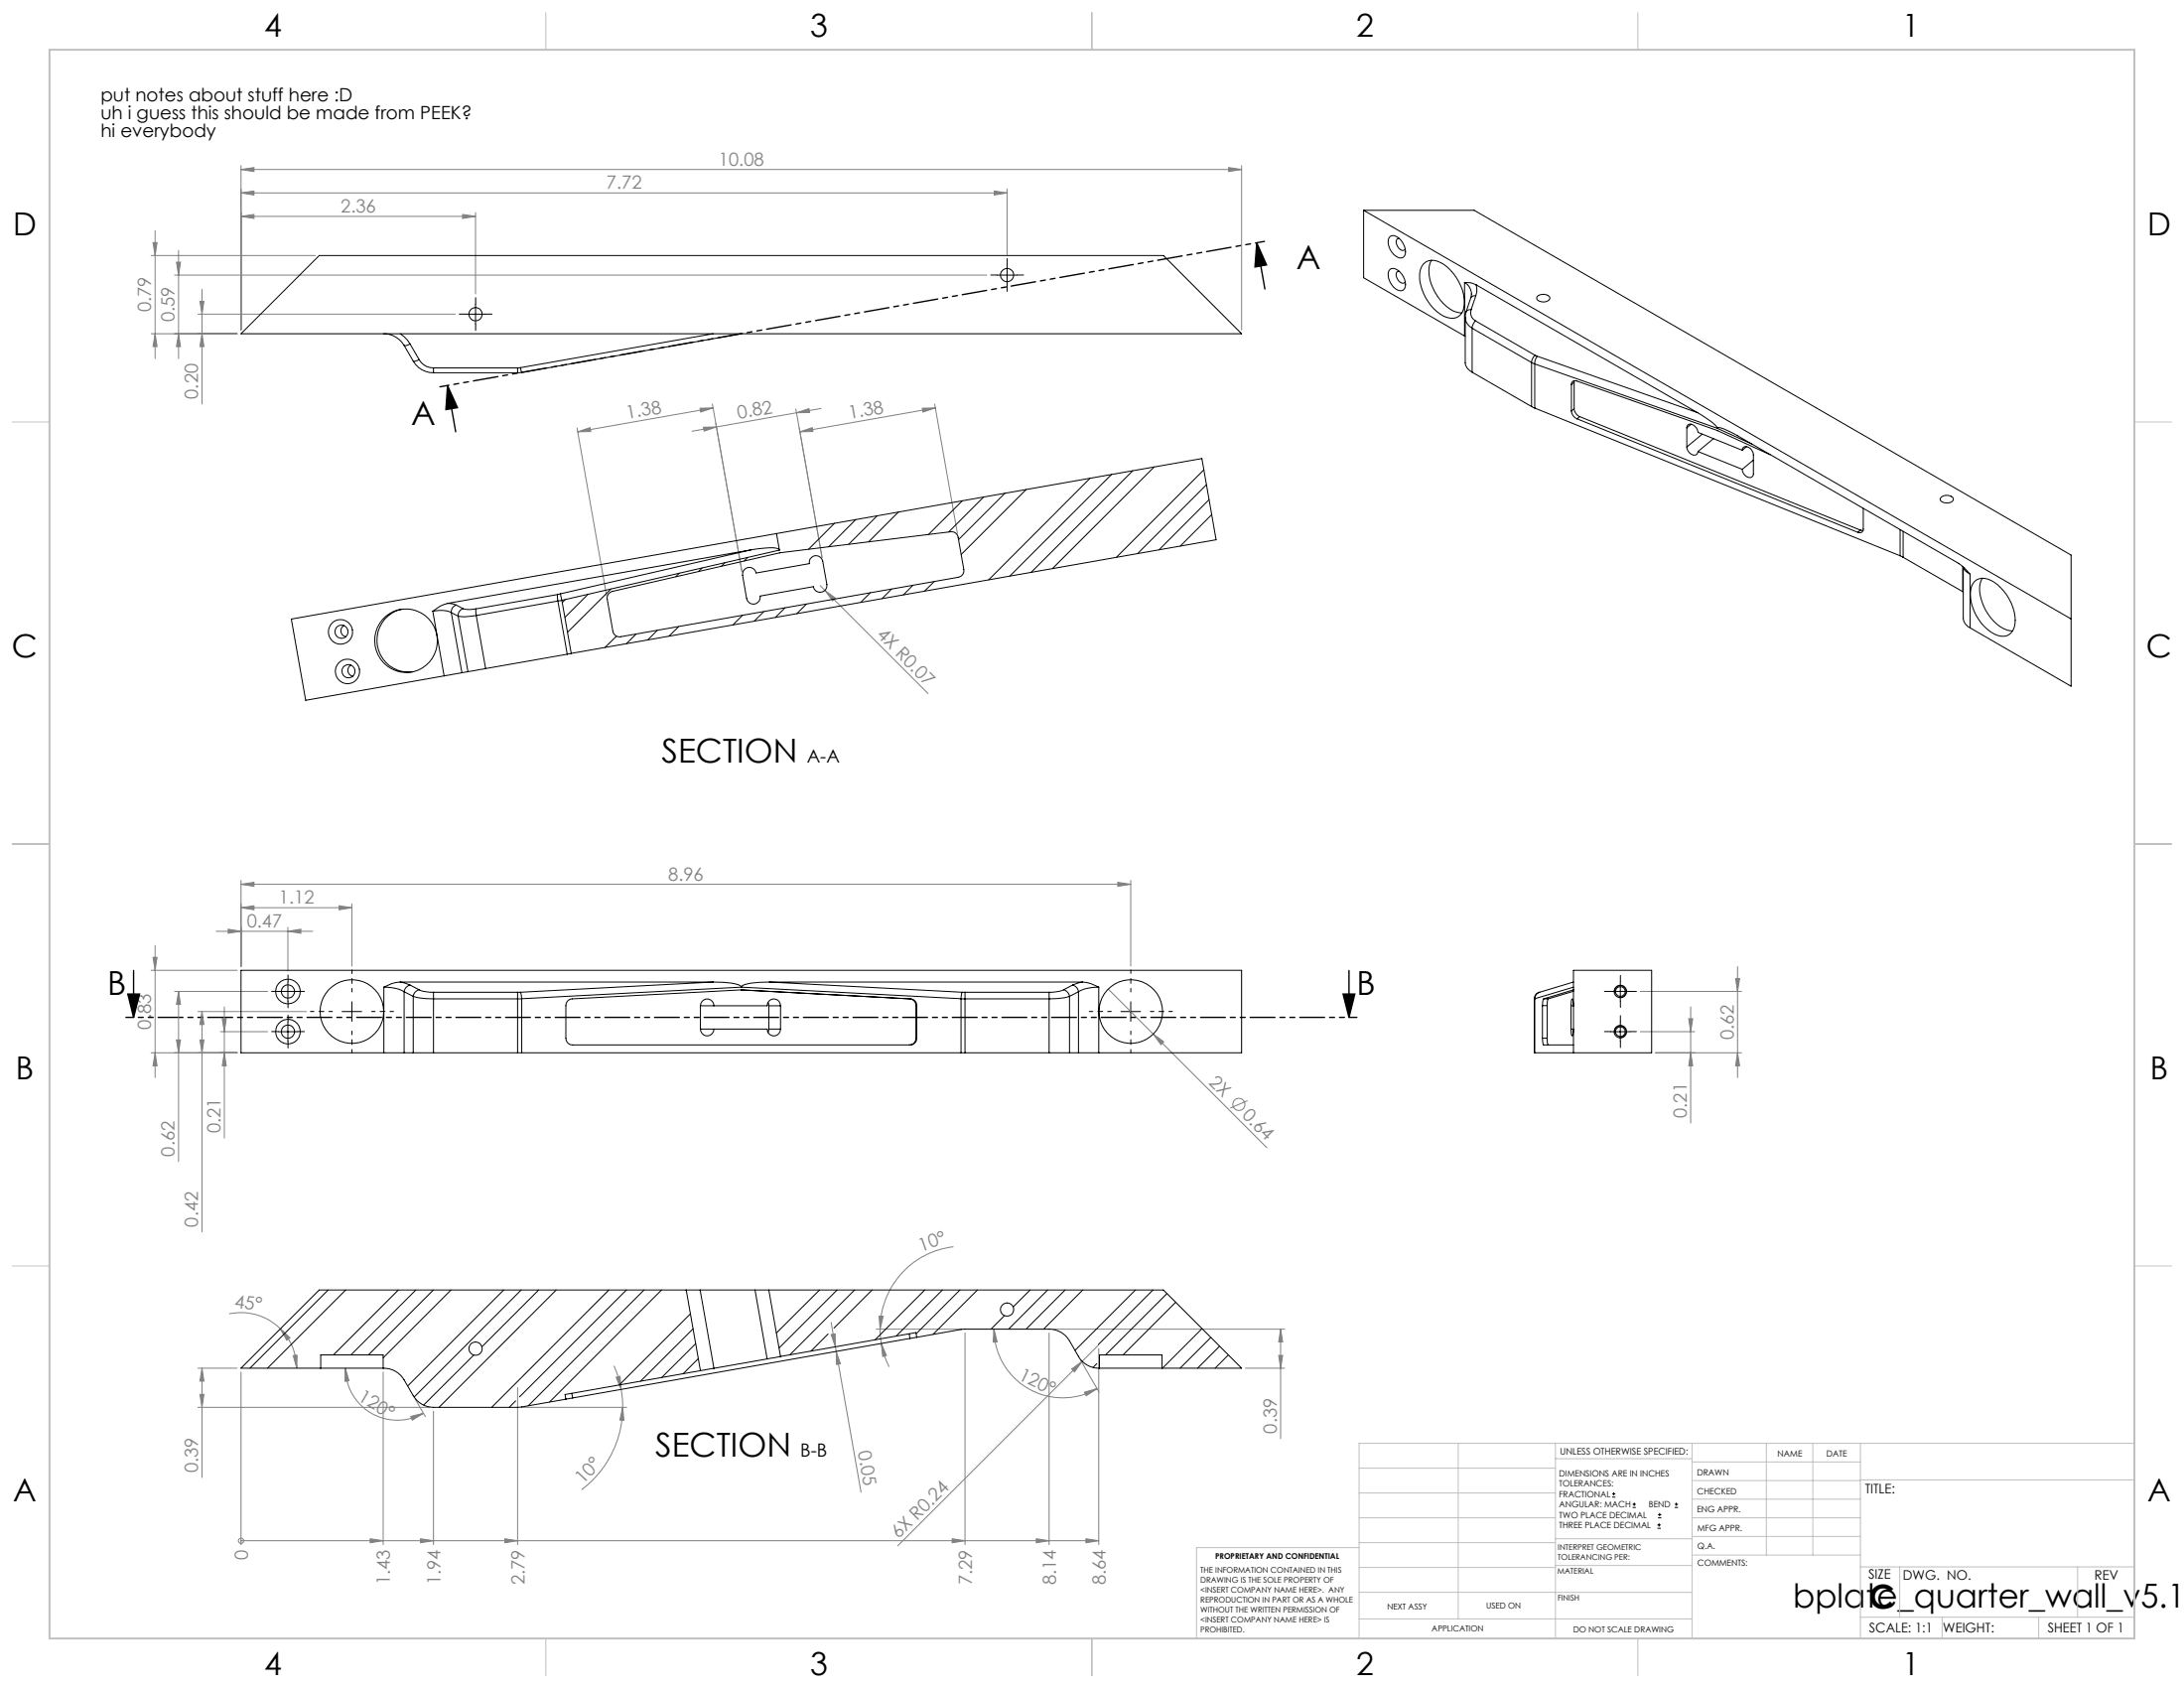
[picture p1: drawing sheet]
<svg xmlns="http://www.w3.org/2000/svg" width="559mm" height="432mm" viewBox="0 0 559 432" stroke-linecap="round" stroke-linejoin="round" font-family="sans-serif">
<g fill="none" stroke="#808080" stroke-width=".25">
<path d="M39.7 59v32.7M61.7 55.4l3.3-.5v1zM61.7 49.4l3.3-.5v1zM61.7 43.4l3.3-.5v1zM61.7 42.4v42M61.7 55.4h60M61.7 49.4h196M61.7 43.4h256M118.4 54.9l3.3 .5-3.3 .5zM121.7 54.4v20.8M254.4 48.9l3.3 .5-3.3 .5zM257.7 48.4v16.8"/>
<path d="M314.4 42.9l3.3 .5-3.3 .5zM317.7 42.4v42M38.7 65.4h42M39.2 62.1h1l-.5 3.3zM44.7 70.4h207.8M45.2 67.1h1l-.5 3.3zM45.7 64v27.7M51.2 77.1h1l-.5 3.3zM51.7 74v29.4M38.7 85.4h22M39.7 85.4l.5 3.3h-1zM45.7 85.4l.5 3.3h-1z"/>
<path d="M50.7 80.4h65.8M51.7 85.4l.5 3.3h-1zM147.6 109.5l7.6 42.8M147.8 110.5l3.2-1.1 .2 1zM179.1 104.4h3.4l-3.2 1zM180 109.3l3.3-.1-3.1 1.1zM182.3 103.4l7.5 42.8-6.7-38M182.5 104.4l-34.7 6.1M183.3 109.2l-6.2 1.1M203.6 104.6l6.7 38M203.8 105.6l3.2-1.1 .2 1zM204.7 110.5l3.1-1.1 .2 1z"/>
<path d="M210.1 104.5l-26.8 4.7M236 104.4h3.3l-3.2 1zM239.1 103.4l5.9 33.1M239.3 104.4l-34.6 6.1M209.8 149.8l27.7 27.6M211.1 151l2.6 2-.7 .7zM55.3 238.2h24.7M58.4 237.7l3.3 .5-3.3 .5zM61.7 232.2l3.3-.5v1zM61.7 226.2l3.3-.5v1zM61.7 225.2v22M61.7 232.2h28.3"/>
<path d="M61.7 226.2h227.6M73.7 238.2l3.3-.5v1zM73.7 237.2v11.2M86.7 231.7l3.3 .5-3.3 .5zM90 231.2v15.9M286 225.7l3.3 .5-3.3 .5zM289.3 225.2v21.9M38.7 248.2h22M39.2 244.9h1l-.5 3.3zM39.7 241.9v33.8M44.7 253.6h23.8M45.7 253.6l.5 3.3h-1z"/>
<path d="M45.7 253.6v43.5M50.7 258.8h27.7M51.7 258.8l.5 3.3h-1zM51.7 258.8v56.3M57.4 257.6v33.5M283.6 253l11.5 11.5M419.7 253.6h25.9M432.6 257.6v29.7M444.1 250.3h1l-.5 3.3zM444.6 247.3v28.4M38.7 269.3h22M39.7 269.3l.5 3.3h-1z"/>
<path d="M45.2 266h1l-.5 3.3zM51.2 266h1l-.5 3.3zM56.4 263.9h12.1M56.9 260.6h1l-.5 3.3zM57.4 269.3l.5 3.3h-1zM295.1 264.5l2.6 2-.7 .7zM295.1 264.5l29 29.1M419.7 263.9h13.9M423.6 269.3h22M432.1 260.6h1l-.5 3.3zM432.6 269.3l.5 3.3h-1zM444.6 269.3l.5 3.3h-1z"/>
<path d="M319.2 281.6l-4.4 1.9M243.9 318.9a21.2 21.2 0 0 0-18.7 21.1M58.6 336.1a14.2 14.2 0 0 1 13.1 3.8M71.7 339.9l2.5 2.3-.8 .6zM71.7 339.9a14.2 14.2 0 0 1 4.2 10.1M212.7 338.3l7.6 43.4M224.9 336.7h1.1l-.8 3.3zM50.7 350h10M51.2 356.7h1l-.5 3.3zM51.7 350l.5 3.3h-1zM51.7 350v28M61.7 351v44.1"/>
<path d="M75 346.8l1-.1-.1 3.3zM88.4 350l.9 3.2-1 .1zM88.4 350a13.3 13.3 0 0 0 19.9 11.5M98 351v44.1M106.2 357.9l2.6 4.5M132.4 355v40.1M157.1 349.4l1.3 3.7 .5 2.3M157.7 352.3l.9-.2 .3 3.3zM158.9 355.4l.4 4.6M212.7 341.4l1-.2v3.3zM214 345.7l1 3.2-1 .1zM224.2 340h21.7"/>
<path d="M225.2 340l.3 3.7M225.5 343.7l1.3 3-1 .3zM225.5 343.7l.1 .7a19.5 19.5 0 0 0 1.9 5.2M246.9 341v54.1M254.3 340l.8 3.3h-1zM254.3 340a17.6 17.6 0 0 0 26.4 15.2M268.4 341v54.1M269.5 340h59.2M274.2 350.2l2.7-2-2 2.7zM276.4 347.9l4.8 8.2M277.5 356.1l3.2-.9-2.8 1.8zM281.1 345v50.1"/>
<path d="M281.1 344l-51.4 51.4M318.7 350h10M327.2 346.7h1l-.5 3.3zM327.7 340l.5 3.3h-1zM327.7 340v28M50.7 360h59.2M105.1 362.3l3.2-.8-2.8 1.8zM110.9 361v34.1M133.4 360h26.9M159.3 360l.3 3.3h-1zM159.3 360a26.4 26.4 0 0 1-10.5 21.1M61.7 394.1h.1"/>
<path d="M61.7 394.1h219.4M94.7 393.6l3.3 .5-3.3 .6zM107.6 393.6l3.3 .5-3.3 .6zM129.2 393.6l3.2 .5-3.2 .6zM243.6 393.6l3.3 .5-3.3 .6zM265.1 393.6l3.3 .5-3.3 .6zM277.8 393.6l3.3 .5-3.3 .6z"/>
<circle cx="317" cy="282.5" r="1.55"/>
<circle cx="61.7" cy="394.1" r=".67"/>
</g>
<g fill="none" stroke="#000" stroke-width=".25">
<path d="M121.7 77.9v5M255.2 70.4h5M257.7 67.9v5M119.2 80.4h5M71.2 253.6h5M73.7 251.1v5M87.5 258.8h5M90 256.3v5M286.8 258.8h5M289.3 256.3v5M412.1 253.6h5M413.1 254a1.5 1.5 0 0 1 1.4-1.8 1.5 1.5 0 0 1 1.6 1.6 1.5 1.5 0 0 1-1.9 1.3"/>
<path d="M414.6 251.1v5M71.2 263.9h5M73.7 261.4v5M412.1 263.9h5M413.1 264.3a1.5 1.5 0 0 1 1.4-1.9 1.5 1.5 0 0 1 1.6 1.6 1.5 1.5 0 0 1-1.9 1.4M414.6 261.4v5M412.5 383h.8M412.5 382.1h.8M412.9 381.7v.9M417.7 385.6h.8M417.7 384.8h.8M418.1 384.4v.8"/>
<path d="M424.1 390.9h.8M424.1 390.1h.8M424.2 388.3h.9M424.2 387.5h.9M424.5 389.7v.8M424.6 387v.9M428.5 385.6h.8M428.5 384.8h.8M428.9 384.4v.8"/>
</g>
<path d="M321.6 62.1l2.5 5.7-3 .5zM321.6 62.1l2 11.8M114.5 98.6l2.6 5.7-3 .5zM114.5 98.6l2.1 11.9M32.7 254.3h3l-1.5 6zM34.2 248.2v12.1M343.6 254.3h3l-1.4 6zM345.2 248.2v12.1" fill="none" stroke="#000" stroke-width=".35"/>
<path d="M85.1 258.7h-5.7M90.1 253.7v-5.6M95.1 258.7h5.6M284.3 258.7h-5.6M289.3 253.7v-5.6M294.3 258.7h5.7M90.1 263.7v5.7M289.3 263.7v5.7" fill="none" stroke="#000" stroke-width=".25" stroke-dasharray="15.2 1.3 1.3 1.3" stroke-dashoffset="14.3"/>
<g fill="none" stroke="#000" stroke-width=".25" stroke-dasharray="15.2 1.3 1.3 1.3">
<path d="M121.7 77.8v-1.7M255.2 70.3h-1.7M257.7 67.8v-1.7M257.7 72.8v1.7M260.2 70.3h1.7M119.2 80.3h-1.7M121.7 82.8v1.7M124.2 80.3h1.7M71.2 253.6h-1.7M73.7 251.1v-1.7M73.7 256.1v1.7M76.2 253.6h1.7"/>
<path d="M412.1 253.6h-1.6M414.6 251.1v-1.6M414.6 256.1v1.6M417.1 253.6h1.6M71.2 263.9h-1.7M73.7 261.4v-1.7M73.7 266.4v1.7M76.2 263.9h1.7M412.1 263.9h-1.6M414.6 261.4v-1.6M414.6 266.4v1.6M417.1 263.9h1.6"/>
</g>
<path d="M347.2 260.2h-315" fill="none" stroke="#000" stroke-width=".35" stroke-dasharray="6.3 1.3 1.3 1.3 1.3 1.3" stroke-dashoffset="4.4"/>
<path d="M323.5 61.7l-210.9 37.2" fill="none" stroke="#000" stroke-width=".35" stroke-dasharray="6.3 1.3 1.3 1.3 1.3 1.3" stroke-dashoffset="4"/>
<g fill="none" stroke="#c0c0c0" stroke-width=".25">
<path d="M139.7 3.2v9.5M279.4 3.2v9.5M419.1 3.2v9.5M3.1 107.9h9.6M546.1 107.9h9.5M3.1 215.9h9.6M546.1 215.9h9.5M3.1 323.8h9.6M546.1 323.8h9.5M347.7 375.6h50.3M373.1 369.2v44.9M398 369.2v49.9"/>
<path d="M398 373.1h34.9M432.9 369.2v49.9M432.9 378.7h43.1M432.9 374h43.1M451.9 369.2v28.6M463.8 369.2v28.6M476 369.2v49.9M476 378.6h70.1M546.1 369.2h-198.4v49.9M347.7 394.6h50.3M347.7 388.3h50.3M347.7 381.9h50.3"/>
<path d="M347.7 395.9h-41.6v23.2M398 393.6h35M432.9 383.5h43.1M432.9 388.3h43.1M432.9 393h43.1M433 397.8h43M139.7 419.1v9.6M279.4 419.1v9.6M347.7 414.1h85.2M347.7 401h50.3M347.7 407.3h50.3M398 407.4h34.9"/>
<path d="M398 400.5h35M419.1 419.1v9.6M476 413.7h70.1M476 400.8h70.1M486.1 400.8v12.9M496.9 413.7v5.4M521.6 413.7v5.4M531.6 400.8v12.9"/>
</g>
<path d="M12.7 12.7h533.4v406.4h-533.4z" fill="none" stroke="#c0c0c0" stroke-width=".5"/>
<g fill="#000">
<path d="M321.6 62.1l2.5 5.7-3 .5zM114.5 98.6l2.6 5.7-3 .5z"/>
<path d="M343.6 254.3h3l-1.4 6zM32.7 254.3h3l-1.5 6z"/>
</g>
<g fill="#808080">
<path d="M274.2 350.2l2.7-2-2 2.7z"/>
<path d="M295.1 264.5l2.6 2-.7 .7z"/>
<path d="M211.1 151l2.6 2-.7 .7z"/>
<path d="M94.7 393.6l3.3 .5-3.3 .6zM107.6 393.6l3.3 .5-3.3 .6zM129.2 393.6l3.2 .5-3.2 .6zM243.6 393.6l3.3 .5-3.3 .6zM265.1 393.6l3.3 .5-3.3 .6zM277.8 393.6l3.3 .5-3.3 .6z"/>
<path d="M75 346.8l1-.1-.1 3.3zM71.7 339.9l2.5 2.3-.8 .6z"/>
<path d="M58.4 237.7l3.3 .5-3.3 .5zM73.7 238.2l3.3-.5v1zM61.7 232.2l3.3-.5v1zM86.7 231.7l3.3 .5-3.3 .5zM61.7 226.2l3.3-.5v1zM286 225.7l3.3 .5-3.3 .5zM61.7 55.4l3.3-.5v1zM118.4 54.9l3.3 .5-3.3 .5zM61.7 49.4l3.3-.5v1zM254.4 48.9l3.3 .5-3.3 .5zM61.7 43.4l3.3-.5v1zM314.4 42.9l3.3 .5-3.3 .5z"/>
<path d="M180 109.3l3.3-.1-3.1 1.1zM203.8 105.6l3.2-1.1 .2 1z"/>
<path d="M147.8 110.5l3.2-1.1 .2 1zM179.1 104.4h3.4l-3.2 1z"/>
<path d="M204.7 110.5l3.1-1.1 .2 1zM236 104.4h3.3l-3.2 1z"/>
<path d="M224.9 336.7h1.1l-.8 3.3zM225.5 343.7l1.3 3-1 .3z"/>
<path d="M159.3 360l.3 3.3h-1zM157.7 352.3l.9-.2 .3 3.3z"/>
<path d="M57.4 269.3l.5 3.3h-1zM56.9 260.6h1l-.5 3.3zM51.2 266h1l-.5 3.3zM51.7 258.8l.5 3.3h-1zM45.2 266h1l-.5 3.3zM45.7 253.6l.5 3.3h-1zM39.7 269.3l.5 3.3h-1zM39.2 244.9h1l-.5 3.3zM51.7 85.4l.5 3.3h-1zM51.2 77.1h1l-.5 3.3zM45.7 85.4l.5 3.3h-1zM45.2 67.1h1l-.5 3.3zM39.7 85.4l.5 3.3h-1zM39.2 62.1h1l-.5 3.3zM432.6 269.3l.5 3.3h-1zM432.1 260.6h1l-.5 3.3zM444.6 269.3l.5 3.3h-1zM444.1 250.3h1l-.5 3.3zM51.2 356.7h1l-.5 3.3zM51.7 350l.5 3.3h-1z"/>
<path d="M327.7 340l.5 3.3h-1zM327.2 346.7h1l-.5 3.3z"/>
<path d="M212.7 341.4l1-.2v3.3zM214 345.7l1 3.2-1 .1z"/>
<path d="M88.4 350l.9 3.2-1 .1zM105.1 362.3l3.2-.8-2.8 1.8z"/>
<path d="M254.3 340l.8 3.3h-1zM277.5 356.1l3.2-.9-2.8 1.8z"/>
</g>
<g fill="none" stroke="#000" stroke-width=".25">
<path d="M348.9 53.8v17.2l25.8 14.9M348.9 53.8l181 104.5M348.9 53.8h28.3l152.7 88.2v33.5l-25.8-14.9M355.7 60.5a2.43 2.43 0 0 1 3 1.2 3.9 3.9 0 0 1 .7 3.8 1.44 1.44 0 0 1-2.3 0 4.3 4.3 0 0 1-1.7-4.7zM355.7 68.9a2.43 2.43 0 0 1 3 1.2 3.4 3.4 0 0 1 .4 4.1 2.38 2.38 0 0 1-3-1.3 3.7 3.7 0 0 1-.7-3.7zM358 61h-.1a.94 .94 0 0 0-.7 .6 .94 .94 0 0 0 .2 1 1.59 1.59 0 0 0 2 1.3l.2-.2M358 69.4h-.4a1.75 1.75 0 0 0 .3 2.5 .99 .99 0 0 0 1.7 .2M364.2 67.5a3.5 3.5 0 0 1 4.3-.4 12.4 12.4 0 0 1 6.2 11.2 3.3 3.3 0 0 1-5.3 2.6 12.4 12.4 0 0 1-6.1-11.2l.5-1.6zM366.3 66.6a7.7 7.7 0 0 0 .3 7 11 11 0 0 0 6 6.2l1.5 .2M374.7 72.2a3.3 3.3 0 0 1 1.6 4M374.7 72.2a5 5 0 0 1 3 .7M374.7 72.2v13.7"/>
<path d="M375.1 79.8a3.2 3.2 0 0 0 1.6 4.2M376.3 76.2l-1.2 3.6M376.4 79.2a2.38 2.38 0 0 0 1.1 2.9M376.4 79.2l-.8 .1-.5 .5M377.6 75.6l-.8 .1-.5 .5M377.6 75.6l-1.2 3.6M377.7 72.9l.2 1.8-.3 .9M377.7 72.9l56.6 32.7M393.3 75.9a2.17 2.17 0 0 1 3.3 .2 1.73 1.73 0 0 1-2.7 .9 .78 .78 0 0 1-.6-1.1zM61.7 85.4l20-20h216l20 20zM98.2 85.4a6 6 0 0 1 5.2 3M102.4 85.4l1.8 1.6 .7 1"/>
<path d="M103.4 88.4l2.3 4M104.9 88l-1 .4h-.5M104.9 88l2.3 4M105.7 92.4a5.8 5.8 0 0 0 5.2 3M107.2 92a4.2 4.2 0 0 0 3.7 2.1M107.2 92l-1 .4h-.5M110.9 94.1v1.3M110.9 94.1h21.5M110.9 95.4h21.5M132.4 94.1v1.3M133.2 94.1l.3 1.2M133.2 94.1h-.8"/>
<path d="M133.5 95.3l-1.1 .1M182.5 85.4l-49.3 8.7M189.7 85.4l-56.2 9.9M374.7 85.9l.2 .1M374.9 81.2v12l.8 1.3 1 .7M376.7 84l15.2 8.7M376.7 84v11.2M376.7 95.2l15.2 8.8M377.5 82.1a2.79 2.79 0 0 0-.8 1.9M377.5 82.1l15.2 8.8M391.9 92.7l.8 .4M391.9 92.7v11.3"/>
<path d="M392.7 93.1v11.3M392.7 93.1l46.7 16.5M392.7 90.9l.6 .2M392.7 90.9a2.79 2.79 0 0 0-.8 1.8M393.3 91.1l-.5 1-.1 1M393.3 91.1l41 14.5M402.1 98.4a.91 .91 0 0 1 .4-.9 .91 .91 0 0 1 .9 0l35.9 12.6 13.6 6.2M402.1 98.4v6.7M402.8 97.8v6.8M402.8 97.8l-.7 .6M402.8 97.4v.4M295.3 119.5l-26 26"/>
<path d="M391.9 104l.8 .4M392.7 104.4l93.5 37.8M402.1 105.1a2.33 2.33 0 0 0 1.4 2M402.8 104.6a2.5 2.5 0 0 0 1.4 2M402.8 104.6l-.7 .5M403.5 107.1l71.8 29.1M404.2 106.6l71.8 29M404.2 106.6l-.7 .5M431.6 109.4a.95 .95 0 0 1 .6-.9 .95 .95 0 0 1 1 .2 2.38 2.38 0 0 1 1.2 1.9l11.4 4.6M431.6 114.3a2.02 2.02 0 0 0 2.5 2l.3-.8M431.6 109.4v4.9M432.7 108.5l-1.1 .9"/>
<path d="M434.3 105.6a13.6 13.6 0 0 1 5.1 4M434.4 115.5l11.4 4.6M435.5 111.1l-3.9 3.2M438.4 112.2l-4 3.3M439.4 109.6l.3-.2h.4l1 .3 3.4 1.7 56.6 32.7 1.5 1.2 1.5 1.6M439.4 109.6l8.8 4M445.8 115.2a.97 .97 0 0 1 .5-1 .97 .97 0 0 1 1.1 .2 2.52 2.52 0 0 1 1.2 1.9v4.9a1.13 1.13 0 0 1-.9 1 1.13 1.13 0 0 1-1.2-.6l-.7-1v-.5M446.9 114.2l-1.1 1M448.6 117.7l-2.8 2.4M198.7 136.5l.7 4.2M198.7 136.5l108.8-19.2 3.7 20.8-165 29M198.7 136.5l-124.2 21.9 3.7 20.7 35.4-6.2"/>
<path d="M213.5 133.8l-6.6 6.7M219 132.9l-7 7M224.4 131.9l-7.3 7.3M229.9 131l-7.7 7.6M246.2 128.1l-8.6 8.6M251.7 127.1l-9 9M257.1 126.2l-11.8 11.8M262.6 125.2l-16.7 16.7M278.9 122.3l-26 26M284.4 121.4l-26 26M289.8 120.4l-26 26M308 120.2l-22.4 22.4"/>
<path d="M308.7 124l-17.6 17.6M309.4 127.8l-12.9 12.9M310 131.7l-8 8M476 135.6l.7 .1M476 135.6l-.7 .6M476.7 130.1v5.2a.92 .92 0 0 1-.4 .9 .92 .92 0 0 1-1 0M486.2 135.5v6.7M486.9 136v6.6M496.8 127.1a2.2 2.2 0 0 1 3 .5 1.54 1.54 0 0 1-2.2 1 .99 .99 0 0 1-1.1-1.2zM102.8 155.9a8.1 8.1 0 0 0-6.2 9.3 8.1 8.1 0 0 0 9 6.7M110.7 156.4l2-.3a5.3 5.3 0 0 1 2.8 .6M110.7 156.4l2.9 16.5"/>
<path d="M114.6 154.3l2.1 .5M114.6 154.3l-2 .8-1.9 1.3M115.5 156.7l1.7 .9M115.5 156.7l2.7 15.4M116.7 154.8a1.83 1.83 0 0 0-1.2 1.9M116.7 154.8l1.8 .9M117.2 157.6l2.5 14.2M118.5 155.7l1.7 .2 1.6-.1M118.5 155.7a1.83 1.83 0 0 0-1.3 1.9M121.8 155.8v1.6M121.8 157.4l-2.7 .4-1.9-.2M121.8 157.4l2.4 13.6"/>
<path d="M142.7 152.1v1.6M142.7 152.1l-20.9 3.7M142.7 153.7l2.4 13.7M142.7 153.7l-20.9 3.7M143.4 151.9l.4 1.7M143.4 151.9l-.7 .2M143.8 153.6l-1.1 .1M143.8 153.6l2.4 13.5M144.6 153.4l-.7 .7M150.5 152l-6 5.9M155.8 151.8l.9-.5 42.8-9.9 43.7-5.4a1.71 1.71 0 0 1 1.9 1.4l1.5 8.2a1.72 1.72 0 0 1-1.4 2.1l-86.4 15.2a1.71 1.71 0 0 1-2-1.4l-1.5-8.5zM156.3 150.7l-11.1 11"/>
<path d="M173.8 146.6l-.9 .9M179.7 145.3l-1 .9M185.5 143.9l-.9 1M190 157.4l-2.5 2.5M190.6 145.6a1.75 1.75 0 0 1 2.9 1l13.6-2.4a1.74 1.74 0 0 1 1.4-2 1.74 1.74 0 0 1 2 1.4l1.1 5.9a1.75 1.75 0 0 1-1.5 2 1.75 1.75 0 0 1-2-1.4l-13.6 2.4a1.76 1.76 0 0 1-1.4 2 1.76 1.76 0 0 1-2.1-1.4l-1-5.9v-.6zM191.3 142.6l-.9 .9M192.2 140.7l4.7-.6a3 3 0 0 1 2.5 .6M192.2 140.7l-48.8 11.2M192.2 140.7l-77.6 13.6M195.4 156.5l-2.4 2.4M199.4 140.7l-55.6 12.9M200.9 155.5l-2.5 2.4"/>
<path d="M206.3 154.5l-2.4 2.5M222.7 151.6l-2.5 2.5M228.1 150.7l-2.4 2.4M233.6 149.7l-2.5 2.5M239 148.8l-2.4 2.4M486.2 142.2l.7 .4M486.9 142.6l15.3 8.7M502.2 151.3l.1 .1M502.2 144.9v6.4M504.1 146.9a2.94 2.94 0 0 1-1.8-1.9v13.2l.5 1.3 1.3 1.1M504.1 146.9v13.7M505.1 148.9a3.4 3.4 0 0 1 4.3-.4 12.3 12.3 0 0 1 6.1 11.1 3.3 3.3 0 0 1-5.2 2.6 12.1 12.1 0 0 1-6.1-11.1l.2-.9z"/>
<path d="M507.2 147.9a7.7 7.7 0 0 0 .3 7.1 10.6 10.6 0 0 0 6.9 6.4h.5M87.9 160a1.6 1.6 0 0 0-.7 1.6 1.6 1.6 0 0 0 1.2 1.3M89.7 170.1a1.57 1.57 0 0 0-.7 1.6 1.57 1.57 0 0 0 1.2 1.3M118.2 172.1l-4.6 .8M119.7 171.8l-1.5 .3M124.2 171l-4.5 .8M145.1 167.4l-20.9 3.6M146.2 167.1l-1.1 .3M157.7 162.7l-2.9 2.9M162.7 162.2l-2.4 2.5M168.2 161.3l-2.5 2.4M173.6 160.3l-2.4 2.4"/>
<path d="M98.2 252.5l2.1 .2a7.2 7.2 0 0 1 3.1 1M98.2 252.5v16.8M102.4 251.2l2.5 .8M102.4 251.2l-2.1 .4-2.1 .9M102.4 251.2h80.1M103.4 253.7l2.3 1.2M103.4 253.7v15.6M104.9 252a1.97 1.97 0 0 0-1.5 1.7M104.9 252l2.3 1.2M105.7 254.9l2.2 .4 3 .2M105.7 254.9v14.4M107.2 253.2a1.97 1.97 0 0 0-1.5 1.7"/>
<path d="M107.2 253.2l1.2 .4 2.5 .2M110.9 253.8v1.7M110.9 255.5v13.8M110.9 255.5h21.5M110.9 253.8h21.5M132.4 253.8v1.7M132.4 253.8h.8M132.4 255.5v13.8M133.2 253.8l.3 1.7M133.5 255.5h-1.1M133.5 255.5v13.8M179.2 257.3a1.73 1.73 0 0 1 1.7-1.8 1.73 1.73 0 0 1 1.8 1.8"/>
<path d="M179.2 257.3h17.1a1.71 1.71 0 0 1 1.7-1.8 1.71 1.71 0 0 1 1.7 1.8M179.2 257.3v5.9M182.5 251.2a14.1 14.1 0 0 1 7.1 1.1l.1 .2M182.5 251.2l-49.3 2.6M189.6 253.2h.2M189.6 253.2l-43.2 2.3a1.69 1.69 0 0 0-1.6 1.7v8.4a1.69 1.69 0 0 0 1.7 1.7h86.3a1.69 1.69 0 0 0 1.8-1.7M189.6 253.2l43.1 2.3M189.7 252.5l-56.2 3M189.7 252.5l56.2 3M189.8 253.2l43.1 2.3M196.5 256.4l.2 .9M196.7 257.3h3"/>
<path d="M196.7 257.3v5.9M196.9 251.2a13.8 13.8 0 0 0-7.1 1.1l-.1 .2M196.9 251.2h80M196.9 251.2l49.3 2.6M199.7 257.3v5.9M232.7 255.5a1.69 1.69 0 0 1 1.7 1.7M232.7 255.5h.2M232.9 255.5a1.69 1.69 0 0 1 1.7 1.7M234.4 257.2v8.4M234.4 257.2h.2M234.6 257.2v8.4M245.9 255.5h1"/>
<path d="M245.9 255.5v13.8M246.2 253.8h.7M246.2 253.8l-.3 1.7M246.9 253.8v1.7M246.9 255.5h21.5M246.9 253.8h21.5M246.9 255.5v13.8M268.4 253.8v1.7M268.4 255.5v13.8M272.1 253.2l-1.2 .4-2.5 .2M272.1 253.2a2.09 2.09 0 0 1 1.5 1.7M273.6 254.9l-1.3 .3-3.9 .3"/>
<path d="M273.6 254.9v14.4M274.4 252a1.97 1.97 0 0 1 1.5 1.7M274.4 252l-2.3 1.2M275.9 253.7v15.6M275.9 253.7l-2.3 1.2M276.9 251.2l2.2 .4 2 .9M276.9 251.2l-2.5 .8M281.1 252.5l-2 .2a7.2 7.2 0 0 0-3.2 1M281.1 252.5v16.8M392.6 255.5l.1 13.8M392.7 255.5h-.1M392.7 255.5v13.8"/>
<path d="M393.9 253.8a1.68 1.68 0 0 0-1.2 1.7M393.9 253.8a1.69 1.69 0 0 0-1.3 1.7M394.7 257.2h1.2M394.7 257.2v8.4M395 255.5l-.3 1.7M395 255.5h1.1M395.9 257.2v8.4M396.1 255.5l-.2 1.7M402 257.3v-.6a.94 .94 0 0 1 .3-1.1l.3 1.7M402 257.3h.6M402 257.3v5.9M402.6 253.2l-7.6 2.3"/>
<path d="M402.6 252.5l-9.9 3M402.6 253.6l-6.5 1.9M402.6 251.2l-8.7 2.6M98.2 269.3h5.2M98.2 269.3h-36.5v-21.1h256v21.1h-36.6M103.4 269.3h2.3M105.7 269.3h5.2M110.9 269.3h21.5M132.4 269.3h1.1M133.5 269.3h112.4M179.2 263.2a1.73 1.73 0 0 0 1.7 1.8 1.73 1.73 0 0 0 1.8-1.8M179.2 263.2h17.1a1.71 1.71 0 0 0 1.7 1.8 1.71 1.71 0 0 0 1.7-1.8"/>
<path d="M196.7 263.2l-.2 .9M196.7 263.2h3M234.4 265.6a1.69 1.69 0 0 1-1.8 1.7M234.4 265.6h.2M245.9 269.3h1M246.9 269.3h21.5M268.4 269.3h5.2M273.6 269.3h2.3M275.9 269.3h5.2M392.7 269.3h29.9v-21.1h-20v21.1M394.7 265.6l.3 1.7h7.6M394.7 265.6h1.2"/>
<path d="M395.9 265.6v1.2l.3 .5M402 263.2v.6a.94 .94 0 0 0 .3 1.2l.3-1.8M402 263.2h.6M84 330l-20 20M88.4 330l-20 20M101.9 330l-16.6 16.6M106.4 330l-16.6 16.6M110.9 330l-16.6 16.6M115.4 330l-17.4 17.3M128.9 330l-24.6 24.5M133.3 330l-27.3 27.4M137.8 330l-14.5 14.5"/>
<path d="M142.3 330l-30 30M155.8 330l-30 30M160.3 330l-27.4 27.3M164.8 330l-29.7 29.6M169.3 330l-28.7 28.6M175.6 330h3.5M175.6 330h-93.9l-20 20h20.4M175.6 330l3.6 20.6M176.6 336.1l-18.2 18.2M177.3 339.9l-13.4 13.4M179.1 330h14.1M179.1 330l3.6 20"/>
<path d="M193.2 330h3.5M193.2 330l3.1 17.6M196.7 330h101l20 20h-20.4M196.7 330l3 17M209.7 330l-11.1 11M214.2 330l-14.9 14.8M218.7 330l-16.6 16.6M223.1 330l-9.7 9.7M236.6 330l-12.7 12.8M241.1 330l-11.8 11.8M245.6 330l-11.2 11.2M250.1 330l-11.4 11.3"/>
<path d="M257 336.5l-3.5 3.5M263.6 330l-4.4 4.3M268 330l-9.9 10M272.5 330l-10 10M277 330l-10 10M290.5 330l-15.4 15.4M295 330l-13.9 13.9M298.6 330.9l-15.7 15.7M300.8 333.1l-13.5 13.5M307.6 339.9l-10.2 10.1M82.1 349.9l-.2 .1M82.1 350h15.9"/>
<path d="M82.1 350v-3.4h15.9v3.4M98 350a6 6 0 0 1 5.4 3l2.3 4a6 6 0 0 0 5.2 3h21.7l12.2-2.1M121.2 346.6l-12.8 12.8M131.9 358.4l-1.6 1.6M146.3 356.4l.2 1.2M146.5 357.6l-1.7 .3M178 343.7l-8.7 8.7M178.7 347.5l-3.9 3.9M179.2 350.6l-34.6 6.1 .2 1.2M182.7 350l-3.5 .6M196.3 347.6l-13.6 2.4M199.7 347l-3.4 .6"/>
<path d="M211.9 341.2l-4.4 4.4M232.6 341.2l.2 1.2M232.8 342.4l-86.3 15.2M234.6 342.1l11.8-2.1h22a5.9 5.9 0 0 1 5.2 3l2.3 4a6 6 0 0 0 5.4 3M234.6 342.1l-1.8 .3M234.6 342.1l-.2-1.2-34.7 6.1M280.6 348.8l-1 1M281.3 350h16M281.3 350v-3.4h16v3.4M309.8 342.1l-7.9 7.9M312 344.4l-5.6 5.6M314.3 346.6l-3.4 3.4"/>
<circle cx="257.7" cy="70.3" r="1.7"/>
<circle cx="121.7" cy="80.4" r="1.69"/>
<circle cx="87.1" cy="161.6" r="3.1"/>
<circle cx="87.4" cy="161.6" r="1.68"/>
<circle cx="88.9" cy="171.8" r="3.1"/>
<circle cx="89.1" cy="171.7" r="1.69"/>
<circle cx="103.8" cy="163.9" r="8.1"/>
<circle cx="73.7" cy="253.6" r="1.71"/>
<circle cx="73.7" cy="253.6" r="3.2"/>
<circle cx="90" cy="258.8" r="8.1"/>
<circle cx="289.3" cy="258.8" r="8.1"/>
<circle cx="414.6" cy="253.6" r="1.58"/>
<circle cx="414.6" cy="253.6" r="1.25"/>
<circle cx="73.7" cy="263.9" r="3.2"/>
<circle cx="73.7" cy="263.9" r="1.7"/>
<circle cx="414.6" cy="263.9" r="1.24"/>
<circle cx="414.6" cy="263.9" r="1.58"/>
<circle cx="257.7" cy="335" r="1.7"/>
<circle cx="121.7" cy="345" r="1.71"/>
</g>
<g font-size="8.5">
<text x="331.7" y="68.8">A</text>
<text x="105.2" y="108.8">A</text>
<text x="169.3" y="195.2">SECTION</text>
<text x="27.5" y="254.5">B</text>
<text x="347.1" y="254.5">B</text>
<text x="167.7" y="372.5">SECTION</text>
<text x="458.8" y="411.3">bplate_quarter_wall_v5.1</text>
<text x="478.3" y="411.4">C</text>
</g>
<g font-size="8.1">
<text x="67.6" y="9.3">4</text>
<text x="207.3" y="9.3">3</text>
<text x="347" y="9.3">2</text>
<text x="486.7" y="9.3">1</text>
<text x="3.3" y="60.1">D</text>
<text x="549.4" y="60.1">D</text>
<text x="3" y="168">C</text>
<text x="549.1" y="168">C</text>
<text x="4" y="276">B</text>
<text x="550.1" y="276">B</text>
<text x="3.3" y="383.9">A</text>
<text x="549.4" y="383.9">A</text>
<text x="67.6" y="428.4">4</text>
<text x="207.3" y="428.4">3</text>
<text x="347" y="428.4">2</text>
<text x="486.7" y="428.4">1</text>
</g>
<g font-size="4.7">
<text x="25.8" y="25.9">put notes about stuff here :D</text>
<text x="25.8" y="30.5">uh i guess this should be made from PEEK?</text>
<text x="25.8" y="35">hi everybody</text>
<text x="206.4" y="195.1">A-A</text>
<text x="204.8" y="372.5">B-B</text>
</g>
<g font-size="4.7" fill="#808080">
<text x="183.9" y="42.3">10.08</text>
<text x="155.2" y="48.3">7.72</text>
<text x="87.2" y="54.3">2.36</text>
<text x="38.7" y="79.9" transform="rotate(-90 38.7 79.9)">0.79</text>
<text x="44.7" y="82.4" transform="rotate(-90 44.7 82.4)">0.59</text>
<text x="50.7" y="102" transform="rotate(-90 50.7 102)">0.20</text>
<text x="160.5" y="107.2" transform="rotate(-10 160.5 107.2)">1.38</text>
<text x="188.9" y="107.2" transform="rotate(-10 188.9 107.2)">0.82</text>
<text x="217.4" y="107.2" transform="rotate(-10 217.4 107.2)">1.38</text>
<text x="224.1" y="162.6" transform="rotate(45 224.1 162.6)">4X R0.07</text>
<text x="171" y="225.2">8.96</text>
<text x="71.3" y="231.2">1.12</text>
<text x="63.2" y="237.2">0.47</text>
<text x="38.7" y="263.3" transform="rotate(-90 38.7 263.3)">0.83</text>
<text x="443.6" y="266" transform="rotate(-90 443.6 266)">0.62</text>
<text x="309.1" y="277" transform="rotate(45 309.1 277)">2X</text>
<text x="317.6" y="285.5" transform="rotate(45 317.6 285.5)">0.64</text>
<text x="431.6" y="286" transform="rotate(-90 431.6 286)">0.21</text>
<text x="56.4" y="289.8" transform="rotate(-90 56.4 289.8)">0.21</text>
<text x="44.7" y="295.8" transform="rotate(-90 44.7 295.8)">0.62</text>
<text x="50.7" y="313.8" transform="rotate(-90 50.7 313.8)">0.42</text>
<text x="235.7" y="320.2" transform="rotate(-19 235.7 320.2)">10°</text>
<text x="59.9" y="334.4" transform="rotate(6 59.9 334.4)">45°</text>
<text x="260.4" y="352.8" transform="rotate(26 260.4 352.8)">120°</text>
<text x="91.4" y="358.2" transform="rotate(30 91.4 358.2)">120°</text>
<text x="219.5" y="371.3" transform="rotate(80 219.5 371.3)">0.05</text>
<text x="326.7" y="366.7" transform="rotate(-90 326.7 366.7)">0.39</text>
<text x="50.7" y="376.7" transform="rotate(-90 50.7 376.7)">0.39</text>
<text x="149.2" y="379.8" transform="rotate(-47 149.2 379.8)">10°</text>
<text x="229.9" y="393.8" transform="rotate(-45 229.9 393.8)">6X R0.24</text>
<text x="63.5" y="399" transform="rotate(-90 63.5 399)">0</text>
<text x="99.8" y="405.5" transform="rotate(-90 99.8 405.5)">1.43</text>
<text x="112.7" y="405.5" transform="rotate(-90 112.7 405.5)">1.94</text>
<text x="134.2" y="405.5" transform="rotate(-90 134.2 405.5)">2.79</text>
<text x="248.7" y="405.5" transform="rotate(-90 248.7 405.5)">7.29</text>
<text x="270.2" y="405.5" transform="rotate(-90 270.2 405.5)">8.14</text>
<text x="282.9" y="405.5" transform="rotate(-90 282.9 405.5)">8.64</text>
</g>
<g font-size="3.4">
<text x="477.2" y="381.9">TITLE:</text>
<text x="478.1" y="404">SIZE</text>
<text x="486.9" y="404">DWG. NO.</text>
<text x="535.9" y="404.1">REV</text>
<text x="478.2" y="417.6">SCALE: 1:1</text>
<text x="497.1" y="417.7">WEIGHT:</text>
<text x="523.9" y="417.6">SHEET 1 OF 1</text>
</g>
<text font-size="2.4" x="399.2" y="372.1">UNLESS OTHERWISE SPECIFIED:</text>
<g font-size="2.2">
<text x="398.9" y="377.7">DIMENSIONS ARE IN INCHES</text>
<text x="434.2" y="377.3">DRAWN</text>
<text x="454.8" y="372.5">NAME</text>
<text x="467.3" y="372.6">DATE</text>
<text x="398.9" y="380.3">TOLERANCES:</text>
<text x="398.9" y="383">FRACTIONAL</text>
<text x="434.3" y="382.2">CHECKED</text>
<text x="398.9" y="385.6">ANGULAR: MACH</text>
<text x="398.9" y="388.3">TWO PLACE DECIMAL</text>
<text x="421.9" y="385.6">BEND</text>
<text x="434.2" y="386.9">ENG APPR.</text>
<text x="398.9" y="390.9">THREE PLACE DECIMAL</text>
<text x="434.3" y="391.6">MFG APPR.</text>
<text x="434.3" y="396.3">Q.A.</text>
<text x="434.3" y="400.5">COMMENTS:</text>
</g>
<g font-size="2.1">
<text x="354.9" y="411.6">NEXT ASSY</text>
<text x="380.3" y="411.6">USED ON</text>
<text x="366.3" y="417.4">APPLICATION</text>
<text x="402.5" y="417.5">DO NOT SCALE DRAWING</text>
</g>
<g font-size="2">
<text x="310.9" y="398.8">PROPRIETARY AND CONFIDENTIAL</text>
<text x="398.6" y="396.5">INTERPRET GEOMETRIC</text>
<text x="398.6" y="399">TOLERANCING PER:</text>
<text x="307.2" y="402.4">THE INFORMATION CONTAINED IN THIS</text>
<text x="307.2" y="404.9">DRAWING IS THE SOLE PROPERTY OF</text>
<text x="307.2" y="407.5">&lt;INSERT COMPANY NAME HERE&gt;. ANY</text>
<text x="398.5" y="402.6">MATERIAL</text>
<text x="307.2" y="410">REPRODUCTION IN PART OR AS A WHOLE</text>
<text x="307.2" y="412.5">WITHOUT THE WRITTEN PERMISSION OF</text>
<text x="398.5" y="409.4">FINISH</text>
<text x="307.2" y="415">&lt;INSERT COMPANY NAME HERE&gt; IS</text>
<text x="307.2" y="417.6">PROHIBITED.</text>
</g>
</svg>
